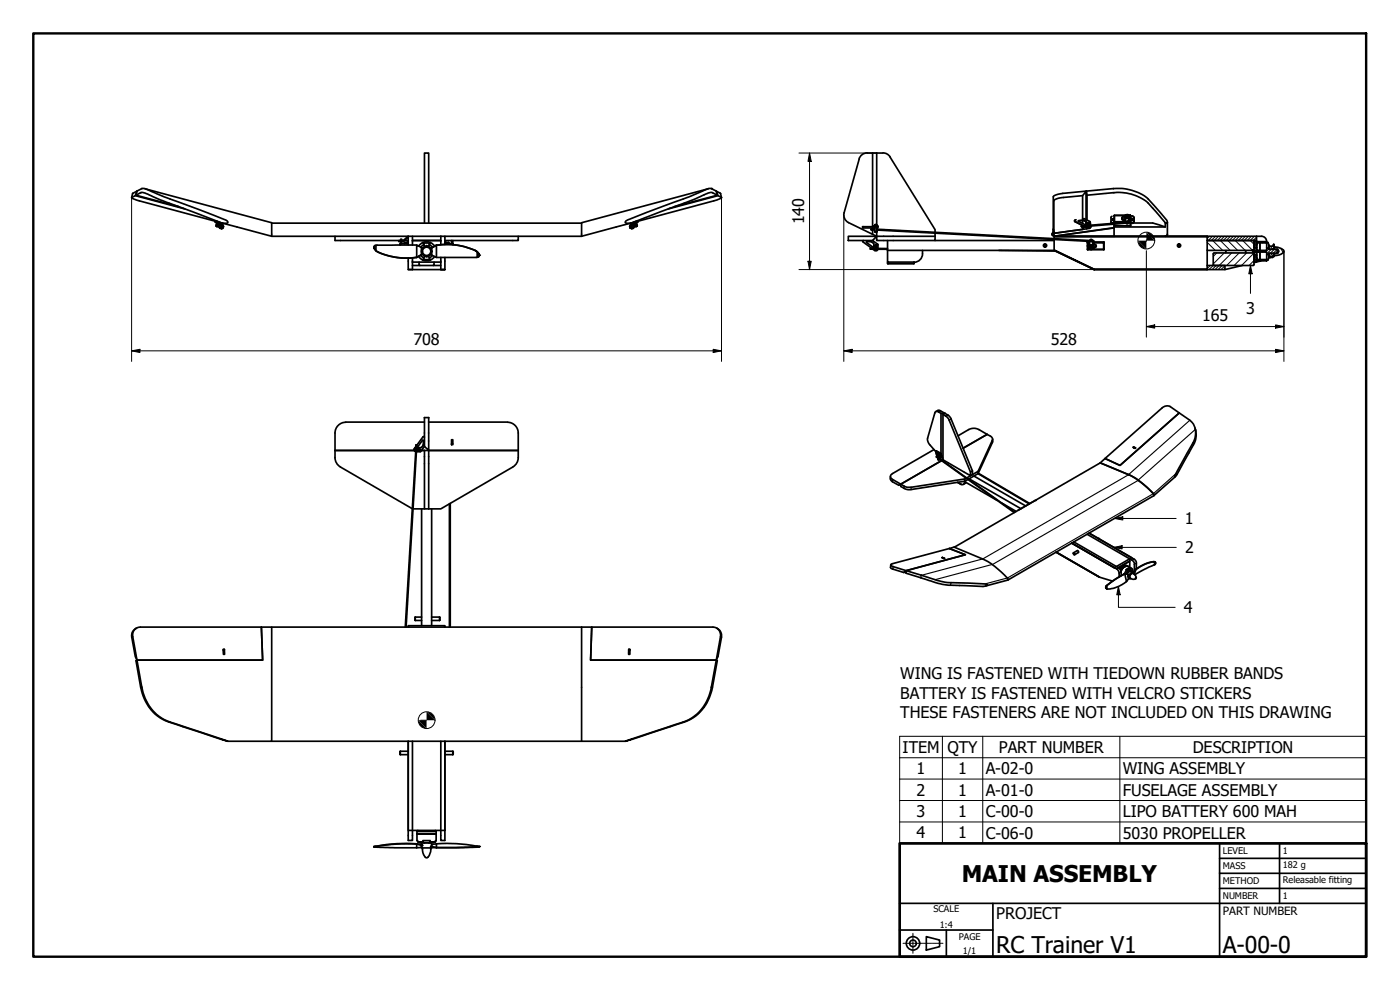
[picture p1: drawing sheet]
<svg xmlns="http://www.w3.org/2000/svg" width="420mm" height="297mm" viewBox="0 0 420 297" stroke-linecap="round" stroke-linejoin="round" font-family="sans-serif">
<!-- layer: Hatch (ISO) -->
<g fill="none" stroke="#000" stroke-width=".3">
<path d="M362.3 79.7h.1M362.3 75l.2 .1M362.3 72.7l2.4 2.4M363 70.9l-.7 .7M363.2 79.7l-.9 .9M363.9 70.9l-1.3 1.3M363.9 72.2l3 2.9M364.1 79.7l-1.3 1.2M364.8 70.9l-1.3 1.3M365 79.7l-1.2 1.2M365.2 75.9l-1.1 1M365.7 70.9l-1.3 1.3"/>
<path d="M366.6 70.9l-1.3 1.3M366.8 79.7l-1.3 1.2M367.4 75.9l-3.3 3.3M367.5 70.9l-1.3 1.3 3 2.9M367.6 79.7l-1.2 1.2M368.4 70.9l-1.3 1.3M368.5 72.2l2.9 2.9M369.3 70.9l-1.3 1.3M369.7 75.9l-5 5M370.2 70.9l-1.3 1.3M371.1 70.9l-1.3 1.3M371.9 75.9l-3.8 3.8"/>
<path d="M371.9 70.9l-1.2 1.3 3 2.9M372.9 70.9l-1.3 1.3M373 72.2l2.9 2.9M373.8 70.9l-1.3 1.3M374.1 75.9l-3.7 3.8M374.6 70.9l-1.2 1.3M375.5 70.9l-1.2 1.3M376.3 76l-3.7 3.7M376.3 77.8l.8 .8M376.3 78.3l.5 .3M376.3 77.4l.8 .7M376.3 76.9l.8 .8"/>
<path d="M376.3 76.5l.8 .7M376.3 74.2l.3 .2M376.3 73.8l.7 .6M376.3 72.9l.8 .7M376.3 72.4l.8 .8M376.3 78.2l-1.4 1.5M376.4 70.9l-1.2 1.3 1.9 1.9M376.5 72.2l.6 .5M376.7 76.4l.4 .4M376.8 75.6h.1M376.8 75.1l.1 .1M377.1 72v.3"/>
<path d="M377.1 71.1l-1 1.1M377.1 77.4h.1M377.1 76.5h.1M377.1 75.6h.1M377.1 74.7h.1M377.5 72.5l-.4 .4M377.5 77.9l-.2 .3M377.6 75.1l-.1 .1M378.4 72.5l-.4 .4M378.4 77.9l-.4 .4M378.5 75.1l-.5 .5M379.3 72.5l-.4 .4"/>
<path d="M379.3 77.9l-.3 .4M379.4 75.1l-.5 .5M380.2 78l-.3 .3M380.2 72.6l-.4 .3M380.8 74.7l-1 .9M381.1 73.9l1 .9M381.3 76l.9 .9M381.6 74.8l-1.4 1.3M382.4 74.8l-1.2 1.2M383.3 75.7l-.3 .3M383.3 74.8l-1.2 1.2M384.3 74.5l.8 1.3"/>
<path d="M367.6 80.6l-.3 .3"/>
</g>
<!-- layer: Visible (ISO) -->
<g fill="none" stroke="#000" stroke-width=".51">
<path d="M40.6 58.7l-1.1 .7 1.9 .7 23.2 6.3M40.8 58.6l1.7-.9 1.1 .2 4.5 2.1 18.2 6.8M41.1 57.3l-.3 1.3 12.9 3.4M41.1 57.3l1.4-.7a4.6 4.6 0 0 1 3.2 1l22 8.4 .7 .7a1.8 1.8 0 0 1-2.1 .1M41.1 57.3l-.5 1.4 14.9 4M41.1 57.3l-1.3 .8-.3 1.2M43.5 56.6l38 10.2v4.1M212.6 56.6l-38.1 10.2v4.1M215.3 58.6l-1.7-.9-1.1 .2-4.6 2.1-18.2 6.8M215.5 58.7l1 .6M216.5 59.3l-.3-1.3-1.2-.7 .5 1.4-14.9 4M216.5 59.3l-1.4 .7-23.6 6.4"/>
<path d="M257.9 47.7l-4.6 16.1a2.52 2.52 0 0 0 1.4 3l7.2 3.5M260.2 45.9a2.52 2.52 0 0 0-2.4 1.8M260.3 45.9h4.7M261.9 45.9v22.1M263.1 45.9v21.8M265 45.9l1.4 .4 .7 .8 13.5 21.8v.8M324.9 58.7l-5.8 .6a3.8 3.8 0 0 0-2.8 1v10.6M326.2 58.6l7.9-.8a13.6 13.6 0 0 1 12.8 5.7l2.8 3.3M64.5 66.4l.6 .3M64.5 66.4h.1M64.6 66.4h.1zM64.6 66.4h.2l-.2 .1z"/>
<path d="M64.8 66.4l.4 .1M64.8 66.4v.1M64.9 67.3l-.1 .5h.2M64.9 67.3l.3 .1M65 67.3h-.1M65 68l1 .2M65 67.9v.1M65.2 66.4l-.2 .7h.2l.2-.7M65.2 67.3l-.2 .6M65.2 67.3h.1M65.2 67.3h.4M65.3 66.8l.4 .1"/>
<path d="M65.4 66.5l.6 .2-.4 1.1 .1-.9M65.5 67.6l.1 .2 .1-.1M65.8 67.4l.4 .1M65.9 66.7l.4 .1M66.3 66.8l15.2 4.1M66.3 66.8l-.4 1.7 .4 .1 .4-1.7M66.4 68.4l.1 .2 .3-1.1-.3 1.1M66.5 68.6h.1M66.5 68.2h.1M66.6 67.4l-.3 1.1M66.7 68.3l.2 .1M66.7 67.5l-.1 .1"/>
<path d="M66.7 67.7h.1M66.8 67.8l.3 .1M66.8 67.5l-.3 1.1M67.1 67.9l-.2 .5M81.5 70.9h41M81.5 67h93M100.5 70.9v1.3h19.8M112.2 74.2l.1 .3zM112.3 74.5l.2 .3M112.5 74.8a9.6 9.6 0 0 0 6 2.4l2.9 .3 3.7-.3M112.5 74.8a10.4 10.4 0 0 0 6 2.4l2.1 .2 4.5-.2M112.8 73.6v1.6"/>
<path d="M119.6 72.3l.2-.1 .1 .2zM119.7 72.3l.1 .1zM119.9 72.4h.4M120.1 72.2h-.4M120.1 73.1v.4M120.1 73.1l-.1 .4M120.1 73.1h2.4M120.3 73.1v-1.3h.3v1.3M120.6 72.2h.4M120.8 72.2h.2M121.4 72.2h1.1M121.5 72.7v.4"/>
<path d="M122.1 72.8l.1-.1zM122.1 72.8v.3M122.2 72.7h-.7l-.2 .4M122.2 72.7h.3M122.5 70.9l-1.5 1.3M122.5 70.9h9.8M122.5 71.2l-1.4 1.2h-.5M122.5 70.9v2.6M122.5 72.8h-.3v.3M123.8 77.4v3.5h-1.3v-3.4M123.8 70.9v2.6M123.8 72.2h8.5"/>
<path d="M123.8 79.7h8.5M125.1 73.5l-11.9 .1-.9 .2-.1 .4M125.1 77.2h.1M125.6 76.9l1.4 1.1M125.8 78.6v.8l.2 .2M126.3 76.6l.9 .8M126.5 74.3l-1.4-.8v3.7M126.5 74.3v2.1M126.5 74.3l.3 .2M126.5 76.4l-1.4 .8M126.7 76.2l-.2 .2M126.8 76.3l-1.7 .9"/>
<path d="M126.9 72.8l.3 .6M127 78l.8 .3 1.3-.3M127 72.8l-1.4 1M127 72.8l1.3-.2 .8 .2M127.1 77.7l1.1 .2 .8-.2M127.1 73.1l.7-.2 1.2 .2M127.2 73.4l.2 .6M127.2 77.4l-.3 .6M127.2 73.4l-.9 .8M127.4 67v-21.1h1.3v21.1M127.4 76.8l-.2 .6M127.8 76.9l.2 .2 .2-.2"/>
<path d="M127.8 73.9l.2-.2 .2 .2M128.6 76.8l.2 .6M128.8 73.4l-.2 .6M128.8 77.4l.3 .6M128.9 73.4l.9 .8M129.1 72.8l-.3 .6M129.1 72.8l1.3 1.1M129.2 76.4l.3 .1M129.5 74.4v2.1M129.8 76.6l-.9 .8M130.3 78.6v.8l-.3 .2M130.4 77l-1.3 1"/>
<path d="M131 73.6a21.1 21.1 0 0 1 11.6 1.5 20.7 20.7 0 0 0-11.6-1.5M131 73.6v3.6l-1.5-.7M131 73.6l-1.7 .9 .2-.1M131 73.6h.1M131 73.6l-1.5 .8M132.3 78.6h-8.5M132.3 70.9h1.2v2.4M132.3 77.2v3.7h1.2h-11M132.3 70.9v2.5M133.5 73.1h2.4l.1 .3M133.5 72.8h.4l-.1-.1v.4M133.5 72.7h1.1l.1 .4"/>
<path d="M133.5 70.9h41M133.5 77.2v3.7M133.9 72.8v.3M134.6 72.7v.4M135.5 72.2v.9M135.9 72.2v1.2M142.6 75.1l1 .9zM143.2 75.6v1.6M143.8 76.3v.3zM143.8 76.3l-.2-.3 .2 .3M143.8 76.6v.4l-.9 .2h-11.9M155.5 70.9v1.3h-22"/>
<path d="M189.1 68.4l-.1-.5 .1 .5M189.1 68.4h.1M189.2 67.8l-.2 .1M189.2 67.5l.3 1.1M189.3 67.5l.3 1.1 .1-.2M189.3 67.5l.2 1.1M189.3 67.7h.1M189.3 68.3l-.2 .1M189.3 67.5l.1 .1M189.4 68.2h.1M189.5 67.4l.3 1.1M189.5 68.6h.1"/>
<path d="M189.7 66.8l.5 1.7-.4 .1-.4-1.7M189.7 66.8l-15.2 4.1M190.1 66.7l-.4 .1M190.2 67.4l-.3 .1M190.5 67.3h.3l.3 .6M190.5 67.6v.2l-.2-.1M190.7 66.5l-.6 .3 .4 1-.1-.9M190.7 66.8l-.4 .1M190.8 67.3h.1M190.9 66.4l.2 .7h-.3l-.2-.7M191 68l-.9 .2M191 67.9v.1"/>
<path d="M191.1 67.3l-.2 .1M191.1 67.3h.1M191.1 67.3l.2 .5h-.3M191.3 66.4l-.4 .1M191.3 66.4v.1M191.3 66.4h.2zM191.4 66.3v.2zM191.5 66.4l-.5 .3M191.5 66.4h.1M202.4 62l12.9-3.4-.3-1.3-1.5-.7a12.8 12.8 0 0 0-5.2 1.8l-19.9 7.6-.8 .7a1.8 1.8 0 0 0 2.1 .1M254.6 70.9h8.5l-1.2 1.3h-7.3zM258.9 68h4.6v.4h-4.6z"/>
<path d="M259.1 72.2l-.2 .1 .1 .3 2.6 1.9M260.1 72.8l1.9 1.4 .2-.1M260.1 72.5h1.4M260.1 72.5v.2M261.2 74.5v.2M261.2 74.7l1.3 .1M261.2 74.5h1.3M261.4 72.5l.8 .6 .1 1M261.5 68.9l1 .1M261.5 68.7v.2M261.5 68.7h1M261.8 72.2l1.6 1.1"/>
<path d="M261.9 68.4v.3M261.9 69v1.3M262 74.7l.5 .5M262.3 68h1.1M262.3 67.9h1.1M262.3 67.8h1.1M262.3 67.9l.2-.2h.7l.2 .2M262.3 67.9h.1M262.5 68.7v.7M262.5 68.4v.3M262.5 69.4h.1M262.5 69.4h.7"/>
<path d="M262.6 69.6h.1M262.6 67.4h.5zM262.6 67.4v.3M262.6 69.4v.2M262.6 69.7h.5M262.6 74.6v.1M262.7 74.6v.1M262.7 74.8h.1M262.8 74.5l-.1 .1 .1-.1M262.8 74.8h.1M262.8 74.5h.1M262.8 74.5h-.1"/>
<path d="M262.8 67.8v.1M262.9 74.8h.1M263 74.5h.1M263 74.6v.1M263 74.6h.1M263 74.7l-.1 .1M263.1 74.6v.1M263.1 74.7l-.2 .1M263.1 70.9h17.5v1.3h-17.5zM263.1 69.4v1.5l-1.2-.6M263.1 69.6h.1M263.2 69v-.3l63.8 3.5"/>
<path d="M263.2 74.8h3.2M263.2 68.4v.3M263.2 69v.4M263.2 74.5l3.2 .1M263.2 69l63.7 3.4M263.2 69.4h.1M263.3 67.9h.1M263.4 73.3l.1 1.2M263.5 74.8l-.4 .4-.6-.1M266.4 75.1v3.5h8l-.2 .5h-7.7M266.4 75.1h50M266.4 72.2v2.9"/>
<path d="M266.4 78.6l.1 .5M266.5 78.6v.5M274.2 78.6v.5M276.9 75.1a2.75 2.75 0 0 1-2.6 3.6M280.6 72.2h35.8M280.6 70v.9M299.8 75.1l16.9 .2M316.1 69.8a.49 .49 0 0 0-.4 .5 .49 .49 0 0 0 .5 .5M316.1 69.9l-.3 .4 .4 .3M316.4 71.8v3.3l12 5.8M316.4 71.6v-.7h62.2a1.51 1.51 0 0 1 1.5 1.6M316.5 75l11.9 5.8-12-5.6z"/>
<path d="M322.5 66.2l.1 .3 2.4 1.3M323 65.9l-.4 .1v.4l2.6 1.4M323.6 66.4l1.6-.2 .7 .3 .2 1M323.7 66.4v-.2l1.5-.1 .7 .3 .2 1M323.7 66.4l2.2 1.1 .2-.1M324.6 68h.1M324.6 68v.1M324.6 67.8v.3M324.6 67.8h.1M324.9 68v.8l.6-.8M324.9 66.2v.8M324.9 67.7v.1"/>
<path d="M326 67v.5M326 67.5h-.1M326.1 68.3l.1 .4M326.2 66l-.2-8.7v8.6v-8.6l-1.1 1.4v7l.6-.1 1.6 .8 .2 1.1M326.2 68.7l-9.9 1.3-.2-1.2 .2 1.2 8.6-1.2M326.2 68.4v.3M326.3 72.8l.2-.1zM326.3 74.8l.2 .1zM326.3 67.1l.3-.2 .3 .2M326.3 72.8l.2 2.1M326.3 72.7h.6M326.4 67.6l.2 .6h.3l.2-.4"/>
<path d="M326.4 67.6a.36 .36 0 0 1 .3-.3 .36 .36 0 0 1 .4 .3M326.4 67.6l-1.8 .2M326.4 67.9l-1.8 .2M326.5 73.3v-.5h.5a1.08 1.08 0 0 0-.3 1.8 1.08 1.08 0 0 0 1.7-.3M326.5 74.3v.5h.4M326.5 67.5l.2 .3h.3v-.3M326.5 67.5a.23 .23 0 0 1 .2-.2 .23 .23 0 0 1 .3 .2M326.6 67.3l-.3-.2 .3-.3 .3 .2v.3a.33 .33 0 0 0-.1-.5 .33 .33 0 0 0-.5 .1 .33 .33 0 0 0 .2 .4M326.6 67.5v-.1l.1 .3-.1-.1M326.6 67.5l-.1 .1M326.6 67.4h.2zM326.7 67.7l.2-.2z"/>
<path d="M326.8 67.4l.1 .1zM326.9 72.6h-.6v.2M327 73a.95 .95 0 0 0-.1 1.5 .95 .95 0 0 0 1.5-.4v.2M327 67.5l-.2 .3-.3-.2M327.1 67.6v.2M327.4 67.8l-.1 .4-.6 .3-1.1-.5M327.4 67.9l-.2 .5-.3 .2-1.4-.6M327.4 72.2h.7M327.4 72.4l.7 .1M327.5 72.2v.2M327.6 72.2l-.3 .1 .2 .1M327.9 72.2l-.2-.3-.7 .2v1.3a.61 .61 0 0 0 .1 .8 .61 .61 0 0 0 .8 0 .61 .61 0 0 0 .1-.8v-.9"/>
<path d="M328 72.7h3.3M328 72.6h3.3v2.2M328 73l.4 .5v-.2M328.1 72.2v.3M328.1 72.2h.1M328.2 72.4h.1M328.2 72.4l-.1 .1M328.4 73.5a.36 .36 0 0 1 .5 .3 .36 .36 0 0 1-.5 .3M328.4 73.3a.49 .49 0 0 1 .6 .5 .49 .49 0 0 1-.6 .5M328.4 73.3l-.4-.5h3.2v2h-3.2M331.3 74.8h.1M331.2 72.7l.1 .1z"/>
<path d="M331.3 74.8l-4.8 .1M333.7 65.9l.1-.2 .4 .2M333.7 64.9l-.3 .3v1.4M333.8 66.9l-.4-.3 .4 .4M333.8 66.9h.7M333.8 66.9v.1M333.8 67h.5M334.3 68.4l-18 2.5-.2-1.2M334.3 67.3l.2 .5h4.7M334.3 64.7l.2-.1zM334.3 66.6l.2 .1zM334.3 64.7l.2 2.2"/>
<path d="M334.3 67.7v3.2l-17.9 .1h45.9l-12.6-.1M334.5 66.9v-.2h3.3l-10.7 .9M334.5 67.2v.6M334.5 64.6h3.1M336.7 65.4l.1 .5 .5 .2M337.3 65a.48 .48 0 0 0-.6 .4 .48 .48 0 0 0 .6 .5v.2M337.4 65.1a.95 .95 0 0 1 1.4-.5 .95 .95 0 0 1 0 1.6M337.4 65.1a1.04 1.04 0 0 1 1.6-.5 1.04 1.04 0 0 1-.1 1.7M337.4 65.1a.37 .37 0 0 0-.6 .3 .37 .37 0 0 0 .6 .3M337.5 64.7h-3v1.8h3.3l-.5-.4M337.7 65.1l.1 .6M337.8 66.2l-.4-.5v.4l.4 .3"/>
<path d="M337.8 66.6a.49 .49 0 0 0 .5 .5 .49 .49 0 0 0 .5-.5M337.8 66.7a.49 .49 0 0 0 .5 .4 .49 .49 0 0 0 .5-.4M337.9 67l-10.8 .8M338.1 66.7h.1M338.2 66.5l.1 .2 .7-.2M338.2 66.6h-.1M338.8 66.7h.4v.2M338.8 66.3v-.8a.61 .61 0 0 0-.1-.8 .61 .61 0 0 0-.8 0 .61 .61 0 0 0-.1 .8v1.2M338.8 66.5v.2M338.9 65.1l-.1 .6M338.9 64.6h.3M339 66.3v.2"/>
<path d="M339 66.3l-.8 .2M339 64.7h.2v.3M339.2 64.6l.1 .1zM339.2 66.1l-.2 .3M339.2 66.9h.7M339.2 66.1v.4h-.4M339.3 64.7l-.1 2.2M339.3 65.6l-.1 .5M339.3 67l-.1 .8M339.3 64.8h.6l.3 .3M339.6 65.9l.1-.2 .4 .2M339.9 67h-.7v.8"/>
<path d="M340.1 66.8l5.8 .1 3.8 1.2M340.2 65.1v1.6zM340.2 66.7l-.3 .3M340.3 66.6l-.4 .4M349.7 66.8l.4 .2a.65 .65 0 0 0-.1-1.1l-2.7-3.2a14 14 0 0 0-13.2-6.1l-15.7 1.5a3.3 3.3 0 0 0-2.3 .9v10.6l.2 1.3 18-2.6M349.7 66.8v1.3h-15.4M350.4 70.3l-.2 .4-.5 .2M350.4 66.7v3.6l-.2 .4-.5 .2M362.3 79.7h5.3v1.2h-39.2M362.3 75.1h13.7M362.3 70.9v10h-33.9M364.3 75.9l-.2 .2v3.3l.2 .2"/>
<path d="M364.4 79.7h11.7M364.4 75.9h11.7M367.9 75.2v.7M372.8 79.7l-5.2 1.2M373.8 75.2v.7M376 75v.7M376 75.7v.1M376 75v.1M376 75h.3M376 75.8h.3M376.1 75.9l.2 .3M376.3 76.4h.8v2.2h-.8z"/>
<path d="M376.3 72.2h.8v2.2h-.8zM376.3 75v4.4l-.2 .2M376.3 75.2h.1M376.4 75.6h-.1M376.4 75.2h1.4M376.4 75.6h1.4M377 78.6l-.7 .2M377.1 70.9v1.3h-14.8h14v2.8M377.1 75.2v-1.1v1h1v.5h-1v1.1v-1.1h-.5M377.1 72.8l.3-.3 .7 .1v.3h-1v.8zM377.1 75.1l-.5 .1M377.1 77.1v.8h1v.4h-.7l-.3-.3z"/>
<path d="M377.1 73.7v.4M377.1 76.7v.4M377.8 75.2v.4M378.1 75.1h2.1v-.7h.6v.4h2.4l.1 1.2h-2.5v.4h-.6v-.8h-2.1zM378.1 77.9h2.1v.4h-2zM378.1 72.9v2.2M378.1 75.6v2.3M378.2 72.5h2v.4h-2.1zM378.2 78.3l-1.1 .3M378.5 78.3l-.3 .1M380.2 72.9v1.5M380.2 76.4v1.5"/>
<path d="M380.2 72.8h.3l.3 1.6M380.8 76.4l-.3 1.6h-.3M380.8 73.9h1.6v.9h-1.6zM380.8 76h1.6v.9h-1.6zM381.1 76.9l-.1 .3 .4-.3M381.2 76.9l-.1 .3M382 76.9v.3M382 76.9l-.1 .3h-.8M382.2 73.6l-.1 .3M382.2 73.3l.1 .3-.1-.3-.1 .6M382.3 73.6v.3M382.8 74.2h-.4v.6h1.1l.3 .6-.3 .6h-1.1v.7h.4"/>
<path d="M382.8 74.2l1.5 .3 .9 .5M383.5 74.8v1.2M385.2 75l.1 .4-.1 .4M385.2 75.8l-1.4 .7-1 .2M100.5 129.9l.1 8 .7 1.5 .9 .7M100.5 135.2h23.8M103.8 126.6h23.6M103.8 126.7a3.2 3.2 0 0 0-3.3 3.2M124.3 135l.3 .4h.6M124.4 134.6v.6l.5 .3M124.6 134.4h.6l.3 .5-.3 .5h-.6l-.3-.5zM124.8 135.5l-3.2 52.7"/>
<path d="M124.8 133.6v.3M125 133.5h.1M124.9 133.5l-.1 .1M125 135.5l-3.1 52.7M125.1 133.5l-.3 .1M125.2 134.4h-.6l-.3 .5M125.2 134.4l.3 .5M125.5 134.9a.32 .32 0 0 1 .5-.2 .32 .32 0 0 1 0 .5 .32 .32 0 0 1-.5-.2l-.3 .4M125.6 135.2h.3M126.5 135.2h.9M127 132.2l-.2-.1-1.5 2.1 1.1 .1M127 132.2v1.4l-.6 .7"/>
<path d="M127.3 134l-1.1 1.5h-1.3M127.4 133.8l-.1 .2M127.4 131.2l-.2-.2-.2 .1-2.6 3.5M127.4 125.3h1.3v9.9l-1.3-1.3zM127.4 135.2h1.3v17.5h-1.3zM128.7 135.2h26.8M128.7 126.6h23.6M135.5 131.9h.4v1.5h-.4zM135.5 133.2h.4M152.3 126.7a3.2 3.2 0 0 1 3.2 3.2M155.5 129.9v8l-.7 1.5-.9 .7M280.3 134.9l-12.5 7.2a.93 .93 0 0 0-.6 .9 .93 .93 0 0 0 .6 .8l3.8 2.2 1.8 .2 16.5-2.7"/>
<path d="M280.8 135.4l.5 2h.7M280.8 123.5l1-.4 1.8 .9M281.1 137.1h.1M281.1 137v.1M281.2 135.4l-.4-.1 .5 1.8 .4 .2 .9-.5M281.2 137.1h-.1l.2 .2M281.3 135.9l.8 .5M281.3 136.9a.38 .38 0 0 0 .4 .3 .38 .38 0 0 0 .4-.3M281.3 137l.3 .2 .5-.2M281.3 136.9l.3 .2 .5-.1M281.3 136.8v.1M281.3 137h.1"/>
<path d="M281.4 136.1l.4 .5M281.4 137.4l.1 .5 .4-.1M281.4 137.1h.1M281.5 135.5l.9 .6M281.6 136.6l.3 .1zM281.6 137.9h.3M281.6 136.7v.3l.3-.1v-.2M281.6 136.7l-.2 .1a.29 .29 0 0 0 .3 .3 .29 .29 0 0 0 .3-.4M281.6 137.9h.1M281.8 136.6l-.2 .3h.3v-.2M281.8 137.7l22.6 16.1M281.8 137.6h.1"/>
<path d="M281.8 136.6h.1M281.8 137.1h.1M281.9 137.5h.1M281.9 137.9h.1M281.9 136.7h.1M281.9 137.5l22.6 16.2M281.9 136.7h.4l-.2 .2M281.9 137.4v.3M282 136.7l.3 .2M282.1 136.8l.1 .1zM282.1 136.9v.1M282.1 136.4v-.3l-.8-.4 .3 1"/>
<path d="M282.1 136.4l-.3 .2M282.3 137.2l.1 .1M282.4 124l-1.2-.6-.6 .3-2.3 8 .5 1.5 2 2.3M282.4 136.1l.2 .7M282.4 124h1.2M282.4 124v12.1M282.4 137.1v.2M282.4 137.3l.6 .1M282.6 136.8v.3l-.6 .3M283 124.4l1.3 .8 .5 .6 6.5 15.8v1.1l-8.3-4.7M283 138l-.3 .1M283.6 124l-.6 .4v13.6"/>
<path d="M283.6 124l1.3 .8 .5 .7 6.4 15.8v1.1l-.5 .3M296.2 130.3l-2.4-1.4a3.3 3.3 0 0 0-3.1 0l-3.2 1.9M296.2 130.3l1.3 .7 .4 .9-4.4 9.5-3.4 2M296.2 130.3l-7.1 4.2M297.9 131.8v.8l-4.4 9.5M330.2 138.9l8.5 3.5M330.2 138.9l-43.8 25.3M331.6 137.6l17.2-15.2a2.19 2.19 0 0 1 2.4-.4l2.7 1.9-17.8 15.7zM340.2 134.1l-.2 .1 .7 .4 .2-.2-.7-.3 .2 .2M358.6 128.5a6.4 6.4 0 0 1-1.1 6.2l-4.3 7.7a.61 .61 0 0 1-.7 .6l5.5-10.1a5.3 5.3 0 0 0-1-6.8l-3.1-2.2-17.8 15.7-4.5-2-1.4 1.3M102.2 140.1l21.5 12.5M124 152.7h3.4"/>
<path d="M126.5 152.7v35M129.5 152.7v35M134.9 151.2v37M135.1 151v37.2M153.9 140.1l-21.6 12.6h-3.6M267.2 143l.3 1.2 2.2 1.4 12.9-7.4-12.3 7.1v.7l1.6 .8 1.5 .1 16.2-2.5v-.7M287.4 144.7l1 .6M288.3 145.3l.2 .1M289.3 144.4l10 5.7M289.5 144.5a.71 .71 0 0 1-.3 .8 .71 .71 0 0 1-.9-.1l-.9-.5M289.9 144.8l-.8 .5M290.5 143.9l-.9 .5"/>
<path d="M290.8 143.7l15.6 8.9M291.8 141.3l-.5 .3M292.3 142.8l15.5 9M293.5 142.1l15.4 9.1M293.5 142.1l-2.9 1.7M293.5 141.4v.7M293.6 142l15.4 9.1M300.7 151l4.3 2.4M310.7 150.1l-5.1 3M326.9 160l13.6 7.8 .5 1v1.9M338.7 142.4a22.6 22.6 0 0 1 7.6 6.1l-43.9 25.6M338.7 142.4a22.1 22.1 0 0 1 7.6 6.1"/>
<path d="M352.7 143l-6.4 5.7M267.3 169.5v.8l.2 .3 3.7 1.2M267.4 169.3l17.5-4.7 4.8 1.8-17.8 4.8v.8l4.6 1.4a28.8 28.8 0 0 0 11.4 2.3l7.4 .2a.76 .76 0 0 0 1-.5l-5.7-.5a29.8 29.8 0 0 1-8.2-.5l-14.4-4.4-.7-.4zM282.8 167.2l-.1 .1 .8 .2-.7-.1M284.9 164.6l1.4-.4 8.6 3.5a22.6 22.6 0 0 1 7.6 6.1l-.1 .3M284.9 164.6l4.8 1.8-17.8 4.8-.7 .6 .7-.2M302.4 174.1l-6.7 1.7M302.5 173.8l-.2 .3M317 165.6l12.9 7.6-13-7.5 13 7.5 4 1.2M321.6 163l12.8 7.3M322.1 166l.1-.2a.29 .29 0 0 1 .4 .2 .29 .29 0 0 1-.2 .4h-.1M322.1 166v.1"/>
<path d="M322.2 166l.3 .1-.1 .3zM322.2 165.8l1.2-.6 .2 .2v.4l-1.1 .6M322.2 162.6l13.5 7.8 .7 .8 .1 1.5M326.3 160.3l13.6 7.9 .5 .9v2.1M329.6 161.6l.3 .1-.1-.1M331.9 176.3l.1 .2M331.9 176.2v.1M332 176.5l.2 .1M332.1 175.8l.1 .8M332.2 176.6v.1M332.2 176.7h.1M337.1 169.8l-.9 1a1.54 1.54 0 0 1 2.3-.9 1.89 1.89 0 0 0-2.1 1.4"/>
<path d="M337.3 172.3l-.1 .1M337.5 170l-1.1 1.3M337.5 172.2l-2.8 1.6a6.7 6.7 0 0 0-2.8 2.2v.2M337.6 172.2l-3.5 2.1a4.4 4.4 0 0 0-2.2 1.8l.1 .4M337.6 172.2l.8 .1M338.1 174.5a8.5 8.5 0 0 1-6 2.1l-.1-.1M338.1 171.1l-.7 1.1M338.1 171.1l.3 .3M338.2 171v.1M338.2 170.9l.1 .1M338.3 170.8v.2zM338.4 171.4l-.5 .8"/>
<path d="M338.4 170.8v.1M338.4 171.4l.1 .3M338.4 172.3h.2v.7M338.4 172.3l.2 .7M338.6 173l.2 .5M338.6 173l.1 .6M338.6 172.3l-1.1-.1 .6 2.3M338.7 170.6l-.1 .9M338.8 173.5l-.7 1M338.8 173.5l.2 .1M338.9 170.6l-.4 1M338.9 170.6l-.8 .5"/>
<path d="M339 170.4l-.6 .2-.5 .4 .2 .1M339 170.4l-.1 .2M339 170.4l.2 .1M339 167.8v.5l-3.4 2 3.4-2v1.9M339.1 171l.6 .3M339.1 171l-.1 .4M339.2 170.5l.6 .2-.1 .6M339.2 170.5l-.1 .5M339.6 170.5l-1.1-.6a1.82 1.82 0 0 0-2.1 1.5M339.6 167.3l-5.2 3-12.8-7.4 13.6 7.8 .6 .9 .1 1.5M339.6 171.4v.2M339.7 171.3l-.2 .2"/>
<path d="M339.8 171.1v.6M340.1 171.7l-.1 .1-.7-.4a1.1 1.1 0 0 0-1.1 .8M340.1 171.7v.2M340.2 172.2a.54 .54 0 0 0-.6-.4 .54 .54 0 0 0-.5 .4 .73 .73 0 0 0-.4 .8 .73 .73 0 0 0 .7 .6M340.8 173.7a1.19 1.19 0 0 0-.2-1.3 1.19 1.19 0 0 0-1.3-.3 .92 .92 0 0 0-.4 1.2 .92 .92 0 0 0 1.1 .5l.8-.1M340.8 170.8l-.9 .9M340.8 170.8l.1 .1M340.9 170.9a9.7 9.7 0 0 1 5.7-2.3l.2 .5-.3 .3-3.2 1.5-2.7 1.6M340.9 170.9l-.5 1.4M340.9 170.9l-.8 .8M346.5 168.6a9.4 9.4 0 0 0-5.7 2.2M346.5 168.6v.8"/>
<path d="M346.5 168.6h.1M40.5 188.8l.7-.5 .9-.1h36.3l.4 9.9h-37.7l-.3 .1 1.4 7.9a13.4 13.4 0 0 0 10.6 11.2l15.6 5.1-14.6-4.9a13.9 13.9 0 0 1-8.1-4.5 14.8 14.8 0 0 1-3.2-6.9l-2.7-15.1 .2-1.4zM67 195.1h.2l.1 1.2M67 194.9l.2 .2M67.4 194.8h-.4l.1 1.5h.3v-1.5l-.2 .1M78.4 188.2h3.1v34.2h-13.1M78.4 188.2l.4 9.9h-37.7l-.5-1.1-1.1-5.8a2.41 2.41 0 0 1 1.5-2.7M81.5 188.2h93M122.6 187.7h10.8l.1 .5M122.6 187.7l-.1 .5M122.6 187.7v.5M124.6 185.2v1"/>
<path d="M124.6 185.2h1.9M124.6 186.2h1.9M129.5 185.2h2.4M129.5 186.2h2.4M131.9 185.2v1M133.4 187.7v.5M174.5 188.2h3.1l-.4 9.9h37.8l.3 .1-1.5 7.9a13.5 13.5 0 0 1-10.6 11.2l-15.6 5.1 14.6-4.9a13.5 13.5 0 0 0 8.1-4.5 14.8 14.8 0 0 0 3.2-6.9l2.7-15.1a2.37 2.37 0 0 0-2.2-2.8h-36.4l-.4 9.9h37.8l.5-1.1 1-5.8a2.55 2.55 0 0 0-1.4-2.7M174.5 188.2v34.2M188.7 194.8h.4l-.1 1.5h-.4l.1-1.5 .2 .1M188.8 195.1h.3M188.9 194.9l-.1 1.4M188.9 194.9h.2"/>
<path d="M81.5 222.4h106.2M120.1 225.4v1M120.1 226.4h2.4M120.1 225.4h2.4M123.8 222.4v29.8h-1.3v-29.8v26.8h11v-26.8v29.8h-1.2v-29.8M133.5 226.4h2.4M133.5 225.4h2.4M135.9 225.4v1M112.2 254.1l6.3 .3h6.6M112.8 254v.2M125.1 253.2a42 42 0 0 0-12.9 .9M125.1 250.2v2h.2v.4h1.6"/>
<path d="M125.1 249.4v.7M125.2 250.2h5.7M125.3 252.6l.8 .2h1.1M125.4 249.2l-.3 .2h5.8l-.3-.2M126.5 253.4h.3v.3l-.3-.1M126.5 253.6a21.5 21.5 0 0 0-7.5-.3l-6.8 .8M126.5 253.4l-1.4-.2v1.2M126.5 253.4v-.5h3v.8M126.5 253.6v.8l3-.1M126.5 254.3l-1.4 .1M126.8 254.4l.1 1.5 .8 1.3M126.8 253.7l-.3 .3"/>
<path d="M126.9 252.6v-.4h2.2v.4M126.9 252.6l.3 .2M127.2 252.8h1.6M127.4 252.8v.1M127.7 257.2l.3 .2 .4-.2M128.7 252.8v.1M129.1 252.6h1.6M129.1 252.6l-.3 .2M129.2 254l.3 .3M129.3 254.4l-.2 1.5-.7 1.3M129.5 253.7l-.3 .3h.3M129.5 254l2.2 .3 11.5-.2"/>
<path d="M129.5 253.7v.3M129.5 254.3l1.5 .1M130.7 252.6l-.7 .2h-1.2M130.9 250.2v2h-.2v.4M130.9 249.4v.7M131 253.2a47.4 47.4 0 0 1 12.2 .7M131 253.2v1.2M131 253.2l-1.5 .2M143.2 253.9l.6 .1M143.2 253.9v.2M143.8 254l-.6 .1M143.8 254l-4.8 .3-8 .1"/>
<circle cx="128" cy="75.4" r="1.55"/>
<circle cx="128" cy="75.4" r="1.25"/>
<circle cx="262.9" cy="74.6" r=".23"/>
<circle cx="262.9" cy="73.8" r=".32"/>
<circle cx="262.9" cy="74.6" r=".28"/>
<circle cx="262.9" cy="74.6" r=".36"/>
<circle cx="313.6" cy="73.7" r=".36"/>
<circle cx="313.6" cy="73.7" r=".49"/>
<circle cx="327.5" cy="73.8" r=".36"/>
<circle cx="333.9" cy="65.9" r=".25"/>
<circle cx="338.3" cy="65.2" r=".36"/>
<circle cx="338.3" cy="65.2" r=".37"/>
<circle cx="339.8" cy="65.9" r=".24"/>
<circle cx="353.8" cy="73.7" r=".49"/>
<circle cx="353.8" cy="73.7" r=".36"/>
<circle cx="124.9" cy="134.9" r=".23"/>
<circle cx="124.9" cy="134.9" r=".4"/>
<circle cx="125.8" cy="134.9" r=".28"/>
</g>
<g fill="#000">
<circle cx="213.5" cy="56.6" r=".25"/>
<circle cx="66.5" cy="68.6" r=".25"/>
<circle cx="143.8" cy="76.6" r=".25"/>
<circle cx="189" cy="67.9" r=".25"/>
<circle cx="316.1" cy="69.7" r=".25"/>
<circle cx="326.9" cy="67.7" r=".25"/>
<circle cx="337.8" cy="66.5" r=".25"/>
<circle cx="281.8" cy="137.6" r=".25"/>
<circle cx="282.1" cy="136.9" r=".25"/>
<circle cx="310.7" cy="150.1" r=".25"/>
<circle cx="337.5" cy="170" r=".25"/>
<circle cx="338.3" cy="171" r=".25"/>
<circle cx="338.4" cy="170.9" r=".25"/>
<circle cx="338.5" cy="171.7" r=".25"/>
<circle cx="339" cy="171.4" r=".25"/>
<circle cx="112.2" cy="254.1" r=".25"/>
<circle cx="143.8" cy="254" r=".25"/>
</g>
<!-- layer: Visible Narrow (ISO) -->
<g fill="none" stroke="#000" stroke-width=".34">
<path d="M280.8 135.4v.2M281.3 137.1v.2M281.4 135.7v.2M281.5 137.7l.4 .1M281.6 137.9h.3M282 137.2v.2M282 136l.1 .3M282.2 136.3v.1M282.2 123.3l-.6 .3M282.6 136.8v.3M284.5 124.5l-.6 .4M285.5 125.8l-.6 .3"/>
<path d="M297.8 132.1v.7M357.1 126.1l-18.4 16.3-43.8 25.3M358 132.9l.1 .6M358.7 128.8l-17.1 15.2M267.8 143.8v.8M271.4 145.9v.6M273.4 146.2v.7M289.5 144.6h.1M341.6 144.1l-43.8 25.3M352.8 142.2l-6.6 5.9-43.9 25.3M268 170v.8M276.5 172.6l-.2 .7"/>
<path d="M285.4 174.8l-.2 .8M294.9 167.7l-18.4 4.9M297.8 169.4l-17.2 4.5M302.3 173.4l-6.7 1.8M331.9 176.2v.1M331.9 176.4h.1M332 175.8h.1M332 176.5h.1M332.2 175.6h.1M332.2 176.6v.1M335.7 170.4l-.5 .3M336.5 171.6l-.6 .3"/>
<path d="M338.3 172.3h.1M338.8 171.2l.2 .2M340.1 171.6v.1M340.1 172.1a.95 .95 0 0 0-.8 1.5M340.3 167.8l-.5 .3M341 173.3h-.3v.3l.1 .1M341 169l-.6 .3M346.2 168.5v.1"/>
</g>
<g fill="#000">
<circle cx="281.8" cy="137.6" r=".17"/>
<circle cx="346.5" cy="168.6" r=".17"/>
</g>
<!-- layer: Symbol (ISO) -->
<g fill="none" stroke="#000" stroke-width=".3">
<path d="M375.3 79.7l.5 2.5h-1zM375.3 79.7v8.3M334.5 155.6l2.5-.5v.9zM334.5 155.6h18.5M334.3 164.2l2.5-.5v1zM334.3 164.2h18.7M335.7 176l.5 2.5h-1zM335.7 176v6.2h17M270 220.9h140v32.2h-140zM270 227.4h140M270 233.8h140M282.8 220.9v32.2"/>
<path d="M294.9 220.9v32.2M336.1 220.9v32.2M270 240.2h140M270 246.6h140"/>
</g>
<!-- layer: Title (ISO) -->
<g fill="none" stroke="#000" stroke-width=".51">
<path d="M366 257.5h44M366 253.1v33.9M384 253.1v17.9M270 279h28M270 271h140M284 279v8M298 271v16M366 266.6h44M366 262h44M278 281l4 1.1v1.9l-4 1.1z"/>
<circle cx="274" cy="283" r="2.01"/>
<circle cx="274" cy="283" r=".99"/>
</g>
<g fill="none" stroke="#000" stroke-width=".3">
<path d="M271 283h.4M271.6 283h.2M271.9 283h.9M272.9 283h.2M273.2 283h.9M274 280v.4M274 280.5v.2M274 280.8v.8M274 281.8v.1M274 282.1v.8M274 282.9v.3M274 283.2v.8"/>
<path d="M274 284.1v.2M274 284.4v.8M274 285.4v.1M274 285.7v.3M274.2 283h.2M274.6 283h.9M275.5 283h.3M275.9 283h.9M276.9 283h.2M277.2 283h.9M278.2 283h.2M278.6 283h.8"/>
<path d="M279.6 283h.2M279.9 283h.9M280.9 283h.2M281.2 283h.9M282.2 283h.2M282.6 283h.4"/>
</g>
<path d="M270 253.1h140v33.9h-140z" fill="none" stroke="#000" stroke-width=".8"/>
<!-- layer: Border (ISO) -->
<path d="M10 10h400v277h-400z" fill="none" stroke="#000" stroke-width=".72"/>
<!-- layer: Sketch Geometry (ISO) -->
<path d="M344 72v.4M126.2 216.1h1.8" fill="none" stroke="#000" stroke-width=".3"/>
<!-- layer: Dimension (ISO) -->
<g fill="none" stroke="#000" stroke-width=".3">
<path d="M39.5 59.3v49.1M216.5 59.3v49.1M239.8 45.9h23.3M243 45.9l.5 2.5h-1zM243 45.9v35M242.5 78.4h1l-.5 2.5zM253.2 64.5v43.9M344 75.2v26M385.3 75.4v33M239.8 80.9h88.6M344 98l2.5-.5v1zM344 98h41.3"/>
<path d="M382.8 97.5l2.5 .5-2.5 .5zM39.5 105.3l2.5-.5v1zM39.5 105.3h177M214 104.8l2.5 .5-2.5 .5zM253.2 105.3l2.5-.5v1zM253.2 105.3h132.1M382.8 104.8l2.5 .5-2.5 .5z"/>
<circle cx="344" cy="72.2" r="2.52"/>
<circle cx="128" cy="216.1" r="2.52"/>
</g>
<g fill="#000">
<path d="M243 45.9l.5 2.5h-1z" fill-rule="evenodd"/>
<path d="M242.5 78.4h1l-.5 2.5z" fill-rule="evenodd"/>
<path d="M341.5 72.2l2.5 2.5a2.53 2.53 0 0 1-2.5-2.5z" fill-rule="evenodd"/>
<path d="M341.5 72.2h5l-2.5-2.5v5z" fill-rule="evenodd"/>
<path d="M344 69.7a2.46 2.46 0 0 1 2.5 2.5z" fill-rule="evenodd"/>
<path d="M344 98l2.5-.5v1z" fill-rule="evenodd"/>
<path d="M382.8 97.5l2.5 .5-2.5 .5z" fill-rule="evenodd"/>
<path d="M39.5 105.3l2.5-.5v1z" fill-rule="evenodd"/>
<path d="M214 104.8l2.5 .5-2.5 .5z" fill-rule="evenodd"/>
<path d="M253.2 105.3l2.5-.5v1z" fill-rule="evenodd"/>
<path d="M382.8 104.8l2.5 .5-2.5 .5z" fill-rule="evenodd"/>
<path d="M125.5 216.1l2.5 2.5a2.46 2.46 0 0 1-2.5-2.5z" fill-rule="evenodd"/>
<path d="M125.5 216.1h5l-2.5-2.5v5z" fill-rule="evenodd"/>
<path d="M128 213.6a2.46 2.46 0 0 1 2.5 2.5z" fill-rule="evenodd"/>
</g>
<!-- layer: Symbol (ISO) -->
<g fill="#000">
<path d="M375.3 79.7l.5 2.5h-1z" fill-rule="evenodd"/>
<path d="M334.5 155.6l2.5-.5v.9z" fill-rule="evenodd"/>
<path d="M335.7 176l.5 2.5h-1z" fill-rule="evenodd"/>
<path d="M334.3 164.2l2.5-.5v1z" fill-rule="evenodd"/>
</g>
<g font-size="6.9">
<text x="288.7" y="264.5">MAIN ASSEMBLY</text>
<text x="299" y="285.9">RC Trainer V1</text>
<text x="367" y="285.9">A-00-0</text>
</g>
<g font-size="4.8">
<text x="241.4" y="67.3" transform="rotate(-90 241.4 67.3)">140</text>
<text x="374" y="94.2">3</text>
<text x="360.8" y="96.4">165</text>
<text x="124.1" y="103.7">708</text>
<text x="315.3" y="103.7">528</text>
<text x="355.6" y="157.3">1</text>
<text x="355.6" y="166">2</text>
<text x="355.3" y="184">4</text>
<text x="270.2" y="203.9">WING IS FASTENED WITH TIEDOWN RUBBER BANDS</text>
<text x="270.2" y="209.6">BATTERY IS FASTENED WITH VELCRO STICKERS</text>
<text x="270.2" y="215.4">THESE FASTENERS ARE NOT INCLUDED ON THIS DRAWING</text>
<text x="270.9" y="225.9">ITEM</text>
<text x="284.4" y="225.9">QTY</text>
<text x="299.8" y="225.9">PART NUMBER</text>
<text x="358" y="225.9">DESCRIPTION</text>
<text x="275.1" y="232.3">1</text>
<text x="287.6" y="232.3">1</text>
<text x="295.8" y="232.4">A-02-0</text>
<text x="337" y="232.4">WING ASSEMBLY</text>
<text x="275.1" y="238.8">2</text>
<text x="287.6" y="238.7">1</text>
<text x="295.8" y="238.7">A-01-0</text>
<text x="337" y="238.7">FUSELAGE ASSEMBLY</text>
<text x="275.1" y="245.2">3</text>
<text x="287.6" y="245.2">1</text>
<text x="295.8" y="245.2">C-00-0</text>
<text x="337" y="245.2">LIPO BATTERY 600 MAH</text>
<text x="275.1" y="251.6">4</text>
<text x="287.6" y="251.6">1</text>
<text x="295.8" y="251.6">C-06-0</text>
<text x="337" y="251.6">5030 PROPELLER</text>
<text x="299" y="275.6">PROJECT</text>
</g>
<text font-size="3.4" x="367" y="274.6">PART NUMBER</text>
<g font-size="2.8">
<text x="367" y="256.3">LEVEL</text>
<text x="385" y="256.3">1</text>
<text x="367" y="260.8">MASS</text>
<text x="385" y="260.5">182 g</text>
<text x="367" y="265.3">METHOD</text>
<text x="367" y="269.8">NUMBER</text>
<text x="385" y="265.1">Releasable fitting</text>
<text x="385" y="269.8">1</text>
<text x="280.1" y="273.6">SCALE</text>
<text x="282" y="278.5">1:4</text>
<text x="287.7" y="282.1">PAGE</text>
<text x="289" y="286.1">1/1</text>
</g>
</svg>
